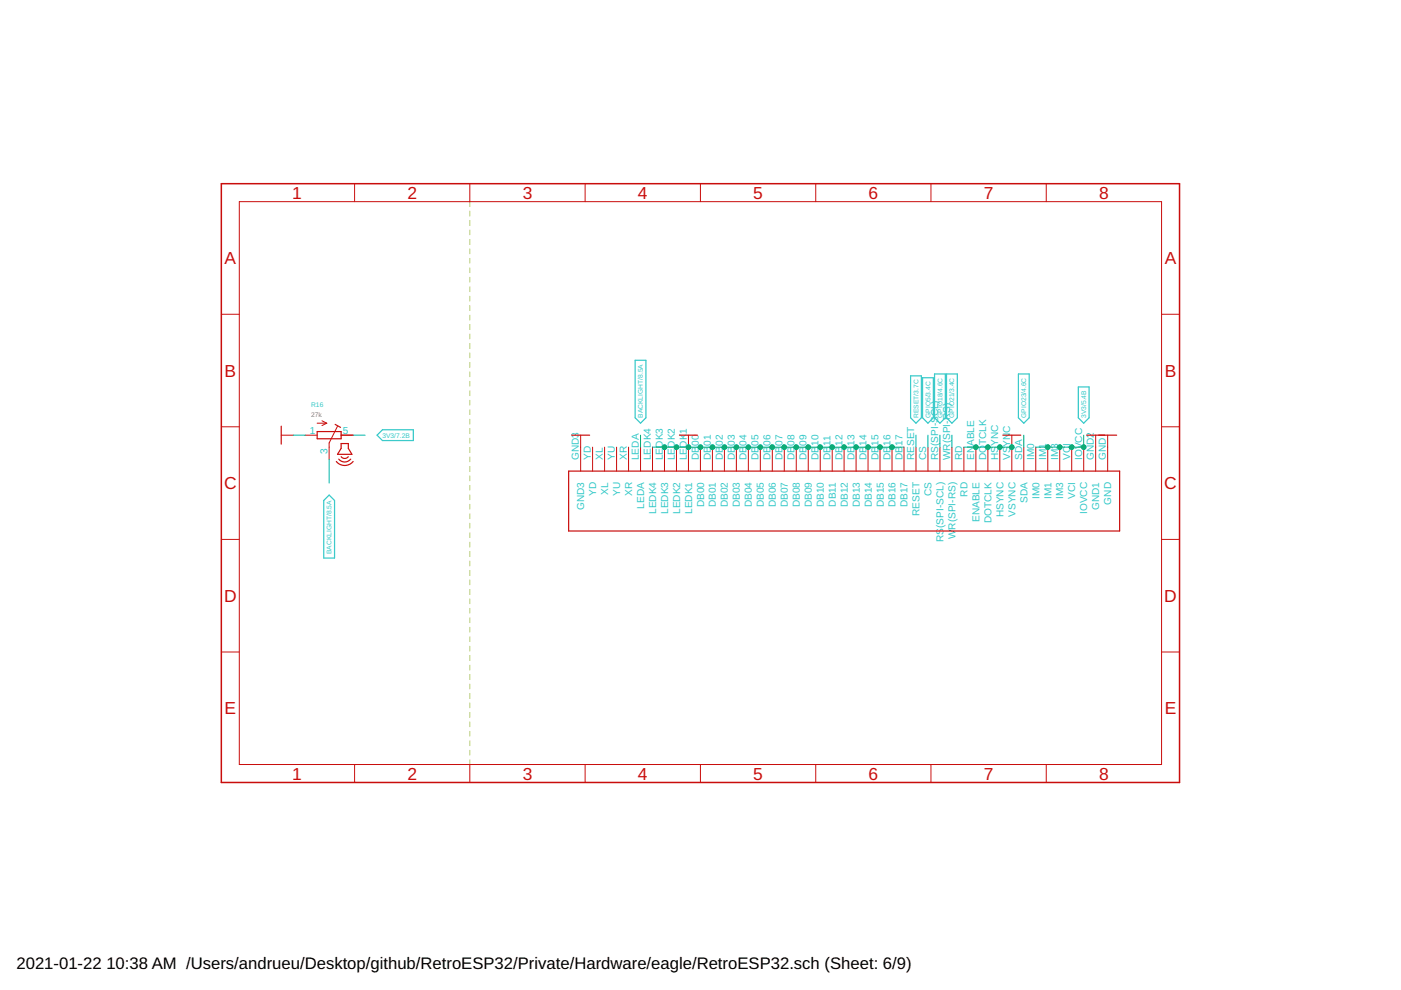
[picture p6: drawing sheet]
<svg xmlns="http://www.w3.org/2000/svg" width="297mm" height="210mm" viewBox="0 0 297 210" stroke-linecap="round" stroke-linejoin="round" font-family="sans-serif">
<g fill="none" stroke="#afd134" stroke-width=".21">
<path d="M99.6 42.8v1M99.6 44.8v1M99.6 46.8v1M99.6 48.8v1M99.6 50.8v1M99.6 52.8v1M99.6 54.8v1M99.6 56.8v1M99.6 58.8v1M99.6 60.8v1M99.6 62.8v1M99.6 64.8v1"/>
<path d="M99.6 66.8v1M99.6 68.8v1M99.6 70.8v1M99.6 72.9v1M99.6 74.8v1.1M99.6 76.9v1M99.6 78.9v1M99.6 80.9v1M99.6 82.9v1M99.6 84.9v1M99.6 86.9v1M99.6 88.9v1"/>
<path d="M99.6 90.9v1M99.6 92.9v1M99.6 94.9v1M99.6 96.9v1M99.6 98.9v1M99.6 100.9v1M99.6 102.9v1M99.6 104.9v1M99.6 106.9v1M99.6 108.9v1.1M99.6 111v1M99.6 113v1"/>
<path d="M99.6 115v1M99.6 117v1M99.6 119v1M99.6 121v1M99.6 123v1M99.6 125v1M99.6 127v1M99.6 129v1M99.6 131v1M99.6 133v1M99.6 135v1M99.6 137v1"/>
<path d="M99.6 139v1M99.6 141v1M99.6 143v1M99.6 145.1v.9M99.6 147v1.1M99.6 149.1v1M99.6 151.1v1M99.6 153.1v1M99.6 155.1v1M99.6 157.1v1M99.6 159.1v1M99.6 161.1v1"/>
</g>
<path d="M134.7 76.4h2.2v12.2l-1.1 1.1-1.1-1.1zM193.1 79.7h2.2v8.9l-1.1 1.1-1.1-1.1zM198.1 79.3h2.3v9.3l-1.1 1.1-1.2-1.1zM200.7 79.3h2.3v9.3l-1.2 1.1-1.1-1.1zM215.9 79.3h2.3v9.3l-1.1 1.1-1.2-1.1zM79.9 92.3l1.2-1.2h6.5v2.3h-6.5zM195.6 80.1h2.3v8.5l-1.2 1.1-1.1-1.1zM228.6 82h2.3v6.6l-1.1 1.1-1.2-1.1zM69.8 105l1.1 1.1v12.2h-2.3v-12.2z" fill="none" stroke="#32c8c8" stroke-width=".25"/>
<path d="M46.9 38.9h203.2v127h-203.2z" fill="none" stroke="#c90d0c" stroke-width=".32"/>
<g fill="none" stroke="#c90d0c" stroke-width=".21">
<path d="M75.2 38.9v3.9M99.6 38.9v3.9M124.1 38.9v3.9M148.5 38.9v3.9M173 38.9v3.9M197.4 38.9v3.9M221.8 38.9v3.9M50.7 42.8h195.6v119.3h-195.6zM46.9 66.6h3.8M246.3 66.6h3.8M46.9 90.5h3.8M59.6 92.3h2.6"/>
<path d="M64.7 92.3h2.5M67.2 89.7h2.1M68.3 89.2l1 .5M69.3 89.7l-1 .5M71.5 90.4l-1.7 3.5v3.4M72.3 92.3h2.6M123.1 92.3v7.6M125.6 94.8v5.1M128.2 94.8v5.1M130.7 94.8v5.1M133.3 94.8v5.1M135.8 94.8v5.1"/>
<path d="M138.3 94.8v5.1M140.9 94.8v5.1M143.4 94.8v5.1M146 92.3v7.6M148.5 94.8v5.1M151 94.8v5.1M153.6 94.8v5.1M156.1 94.8v5.1M158.7 94.8v5.1M161.2 94.8v5.1M163.7 94.8v5.1M166.3 94.8v5.1"/>
<path d="M168.8 94.8v5.1M171.4 94.8v5.1M173.9 94.8v5.1M176.4 94.8v5.1M179 94.8v5.1M181.5 94.8v5.1M184 94.8v5.1M186.6 94.8v5.1M189.1 94.8v5.1M191.7 94.8v5.1M194.2 94.8v5.1M196.7 94.8v5.1"/>
<path d="M199.3 94.8v5.1M201.8 94.8v5.1M204.4 94.8v5.1M206.9 94.8v5.1M209.4 94.8v5.1M212 94.8v5.1M214.5 92.3v7.6M217.1 94.8v5.1M219.6 94.8v5.1M222.1 94.8v5.1M224.7 94.8v5.1M227.2 94.8v5.1"/>
<path d="M229.8 94.8v5.1M232.3 92.3v7.6M234.8 92.3v7.6M246.3 90.5h3.8M46.9 114.4h3.8M246.3 114.4h3.8M46.9 138.2h3.8M246.3 138.2h3.8M75.2 162.1v3.8M99.6 162.1v3.8M124.1 162.1v3.8M148.5 162.1v3.8"/>
<path d="M173 162.1v3.8M197.4 162.1v3.8M221.8 162.1v3.8"/>
</g>
<path d="M59.6 90.4v3.8M67.2 91.5h5.1v1.5h-5.1zM71.1 90l1.1 .6M71.3 97.9a2.29 2.29 0 0 0 3.6 0M71.8 97.3a1.62 1.62 0 0 0 2.6 0M72.3 96.8l.7 .4 .4-.1 .5-.3M72.3 94h1.6v1.1l.7 1.2h-3l.7-1.2zM120.6 99.9h116.8v12.7h-116.8zM121.2 92.3h3.8M144.1 92.3h3.8M212.6 92.3h3.8M230.4 92.3h6.3" fill="none" stroke="#c90d0c" stroke-width=".25"/>
<path d="M62.2 92.3h2.5M69.8 97.3v5.1M74.9 92.3h2.5M135.8 92.3v2.5M138.3 94.8h53.4M194.2 92.3v2.5M196.7 92.3v2.5M199.3 92.3v2.5M201.8 92.3v2.5M204.4 94.8h10.1M217.1 92.3v2.5M229.8 92.3v2.5h-10.2" fill="none" stroke="#0dab76" stroke-width=".21"/>
<g fill="#0dab76" stroke="#0dab76" stroke-width=".21">
<circle cx="146" cy="94.8" r=".51"/>
<circle cx="140.9" cy="94.8" r=".51"/>
<circle cx="143.4" cy="94.8" r=".51"/>
<circle cx="189.1" cy="94.8" r=".51"/>
<circle cx="186.6" cy="94.8" r=".51"/>
<circle cx="184" cy="94.8" r=".51"/>
<circle cx="181.5" cy="94.8" r=".51"/>
<circle cx="179" cy="94.8" r=".51"/>
<circle cx="176.4" cy="94.8" r=".51"/>
<circle cx="173.9" cy="94.8" r=".51"/>
<circle cx="171.4" cy="94.8" r=".51"/>
<circle cx="168.8" cy="94.8" r=".51"/>
<circle cx="166.3" cy="94.8" r=".51"/>
<circle cx="163.7" cy="94.8" r=".51"/>
<circle cx="161.2" cy="94.8" r=".51"/>
<circle cx="158.7" cy="94.8" r=".51"/>
<circle cx="156.1" cy="94.8" r=".51"/>
<circle cx="153.6" cy="94.8" r=".51"/>
<circle cx="151" cy="94.8" r=".51"/>
<circle cx="148.5" cy="94.8" r=".51"/>
<circle cx="206.9" cy="94.8" r=".51"/>
<circle cx="209.4" cy="94.8" r=".51"/>
<circle cx="212" cy="94.8" r=".51"/>
<circle cx="214.5" cy="94.8" r=".51"/>
<circle cx="227.2" cy="94.8" r=".51"/>
<circle cx="224.7" cy="94.8" r=".51"/>
<circle cx="222.1" cy="94.8" r=".51"/>
<circle cx="229.8" cy="94.8" r=".51"/>
</g>
<g font-size="3.7" fill="#c90d0c">
<text x="61.9" y="42.1">1</text>
<text x="86.4" y="42.1">2</text>
<text x="110.8" y="42.1">3</text>
<text x="135.3" y="42.1">4</text>
<text x="159.7" y="42.1">5</text>
<text x="184.1" y="42.1">6</text>
<text x="208.6" y="42.1">7</text>
<text x="233" y="42.1">8</text>
<text x="47.6" y="56">A</text>
<text x="246.9" y="56">A</text>
<text x="47.6" y="79.9">B</text>
<text x="246.9" y="79.9">B</text>
<text x="47.5" y="103.7">C</text>
<text x="246.8" y="103.7">C</text>
<text x="47.5" y="127.6">D</text>
<text x="246.8" y="127.6">D</text>
<text x="47.6" y="151.5">E</text>
<text x="246.9" y="151.5">E</text>
<text x="61.9" y="165.3">1</text>
<text x="86.4" y="165.3">2</text>
<text x="110.8" y="165.3">3</text>
<text x="135.3" y="165.3">4</text>
<text x="159.7" y="165.3">5</text>
<text x="184.1" y="165.3">6</text>
<text x="208.6" y="165.3">7</text>
<text x="233" y="165.3">8</text>
</g>
<g font-size="3.5">
<text x="3.5" y="205.4">2021-01-22</text>
<text x="22.6" y="205.4">10:38 AM /Users/andrueu/Desktop/github/RetroESP32/Private/Hardware/eagle/RetroESP32.sch (Sheet: 6/9)</text>
</g>
<g font-size="2.1" fill="#32c8c8">
<text x="65.7" y="91.9">1</text>
<text x="72.7" y="91.9">5</text>
<text x="145.6" y="92" transform="rotate(-90 145.6 92)">1</text>
<text x="148.1" y="94.6" transform="rotate(-90 148.1 94.6)">00</text>
<text x="150.7" y="94.6" transform="rotate(-90 150.7 94.6)">01</text>
<text x="153.2" y="94.6" transform="rotate(-90 153.2 94.6)">02</text>
<text x="155.8" y="94.6" transform="rotate(-90 155.8 94.6)">03</text>
<text x="158.3" y="94.6" transform="rotate(-90 158.3 94.6)">04</text>
<text x="160.8" y="94.6" transform="rotate(-90 160.8 94.6)">05</text>
<text x="163.4" y="94.6" transform="rotate(-90 163.4 94.6)">06</text>
<text x="165.9" y="94.6" transform="rotate(-90 165.9 94.6)">07</text>
<text x="168.5" y="94.6" transform="rotate(-90 168.5 94.6)">08</text>
<text x="171" y="94.6" transform="rotate(-90 171 94.6)">09</text>
<text x="173.5" y="94.6" transform="rotate(-90 173.5 94.6)">10</text>
<text x="176.1" y="94.6" transform="rotate(-90 176.1 94.6)">11</text>
<text x="178.6" y="94.6" transform="rotate(-90 178.6 94.6)">12</text>
<text x="181.2" y="94.6" transform="rotate(-90 181.2 94.6)">13</text>
<text x="183.7" y="94.6" transform="rotate(-90 183.7 94.6)">14</text>
<text x="186.2" y="94.6" transform="rotate(-90 186.2 94.6)">15</text>
<text x="188.8" y="94.6" transform="rotate(-90 188.8 94.6)">16</text>
<text x="191.3" y="94.6" transform="rotate(-90 191.3 94.6)">17</text>
<text x="206.6" y="94.6" transform="rotate(-90 206.6 94.6)">ABLE</text>
<text x="209.1" y="94.3" transform="rotate(-90 209.1 94.3)">TCLK</text>
<text x="211.6" y="94.6" transform="rotate(-90 211.6 94.6)">YNC</text>
<text x="214.2" y="94.7" transform="rotate(-90 214.2 94.7)">YN</text>
<text x="214.2" y="91.7" transform="rotate(-90 214.2 91.7)">C</text>
<text x="226.9" y="94.6" transform="rotate(-90 226.9 94.6)">I</text>
<text x="69.4" y="96.4" transform="rotate(-90 69.4 96.4)">3</text>
<text x="122.8" y="97.6" transform="rotate(-90 122.8 97.6)">GND3</text>
<text x="125.3" y="97.6" transform="rotate(-90 125.3 97.6)">YD</text>
<text x="127.8" y="97.6" transform="rotate(-90 127.8 97.6)">XL</text>
<text x="130.4" y="97.6" transform="rotate(-90 130.4 97.6)">YU</text>
<text x="132.9" y="97.6" transform="rotate(-90 132.9 97.6)">XR</text>
<text x="135.4" y="97.6" transform="rotate(-90 135.4 97.6)">LEDA</text>
<text x="138" y="97.6" transform="rotate(-90 138 97.6)">LEDK4</text>
<text x="140.5" y="97.6" transform="rotate(-90 140.5 97.6)">LEDK3</text>
<text x="143.1" y="97.6" transform="rotate(-90 143.1 97.6)">LEDK2</text>
<text x="145.6" y="97.6" transform="rotate(-90 145.6 97.6)">LEDK</text>
<text x="148.1" y="97.6" transform="rotate(-90 148.1 97.6)">DB</text>
<text x="150.7" y="97.6" transform="rotate(-90 150.7 97.6)">DB</text>
<text x="153.2" y="97.6" transform="rotate(-90 153.2 97.6)">DB</text>
<text x="155.8" y="97.6" transform="rotate(-90 155.8 97.6)">DB</text>
<text x="158.3" y="97.6" transform="rotate(-90 158.3 97.6)">DB</text>
<text x="160.8" y="97.6" transform="rotate(-90 160.8 97.6)">DB</text>
<text x="163.4" y="97.6" transform="rotate(-90 163.4 97.6)">DB</text>
<text x="165.9" y="97.6" transform="rotate(-90 165.9 97.6)">DB</text>
<text x="168.5" y="97.6" transform="rotate(-90 168.5 97.6)">DB</text>
<text x="171" y="97.6" transform="rotate(-90 171 97.6)">DB</text>
<text x="173.5" y="97.6" transform="rotate(-90 173.5 97.6)">DB</text>
<text x="176.1" y="97.6" transform="rotate(-90 176.1 97.6)">DB</text>
<text x="178.6" y="97.6" transform="rotate(-90 178.6 97.6)">DB</text>
<text x="181.2" y="97.6" transform="rotate(-90 181.2 97.6)">DB</text>
<text x="183.7" y="97.6" transform="rotate(-90 183.7 97.6)">DB</text>
<text x="186.2" y="97.6" transform="rotate(-90 186.2 97.6)">DB</text>
<text x="188.8" y="97.6" transform="rotate(-90 188.8 97.6)">DB</text>
<text x="191.3" y="97.6" transform="rotate(-90 191.3 97.6)">DB</text>
<text x="193.9" y="97.6" transform="rotate(-90 193.9 97.6)">RESET</text>
<text x="196.4" y="97.6" transform="rotate(-90 196.4 97.6)">CS</text>
<text x="198.9" y="97.6" transform="rotate(-90 198.9 97.6)">RS(SPI-SCL)</text>
<text x="201.5" y="97.6" transform="rotate(-90 201.5 97.6)">WR(SPI-RS)</text>
<text x="204" y="97.6" transform="rotate(-90 204 97.6)">RD</text>
<text x="206.6" y="97.6" transform="rotate(-90 206.6 97.6)">EN</text>
<text x="209.1" y="97.6" transform="rotate(-90 209.1 97.6)">DO</text>
<text x="211.6" y="97.6" transform="rotate(-90 211.6 97.6)">HS</text>
<text x="214.2" y="97.6" transform="rotate(-90 214.2 97.6)">VS</text>
<text x="216.7" y="97.6" transform="rotate(-90 216.7 97.6)">SDA</text>
<text x="219.2" y="97.6" transform="rotate(-90 219.2 97.6)">IM0</text>
<text x="221.8" y="97.6" transform="rotate(-90 221.8 97.6)">IM1</text>
<text x="224.3" y="97.6" transform="rotate(-90 224.3 97.6)">IM3</text>
<text x="226.9" y="97.6" transform="rotate(-90 226.9 97.6)">VC</text>
<text x="229.4" y="97.6" transform="rotate(-90 229.4 97.6)">IOVCC</text>
<text x="231.9" y="97.6" transform="rotate(-90 231.9 97.6)">GND2</text>
<text x="234.5" y="97.6" transform="rotate(-90 234.5 97.6)">GND</text>
<text x="126.4" y="105.2" transform="rotate(-90 126.4 105.2)">YD</text>
<text x="128.9" y="104.9" transform="rotate(-90 128.9 104.9)">XL</text>
<text x="131.5" y="105.2" transform="rotate(-90 131.5 105.2)">YU</text>
<text x="134" y="105.2" transform="rotate(-90 134 105.2)">XR</text>
<text x="136.6" y="107.8" transform="rotate(-90 136.6 107.8)">LEDA</text>
<text x="149.3" y="107.6" transform="rotate(-90 149.3 107.6)">DB00</text>
<text x="151.8" y="107.6" transform="rotate(-90 151.8 107.6)">DB01</text>
<text x="154.3" y="107.6" transform="rotate(-90 154.3 107.6)">DB02</text>
<text x="156.9" y="107.6" transform="rotate(-90 156.9 107.6)">DB03</text>
<text x="159.4" y="107.6" transform="rotate(-90 159.4 107.6)">DB04</text>
<text x="162" y="107.6" transform="rotate(-90 162 107.6)">DB05</text>
<text x="164.5" y="107.6" transform="rotate(-90 164.5 107.6)">DB06</text>
<text x="167" y="107.6" transform="rotate(-90 167 107.6)">DB07</text>
<text x="169.6" y="107.6" transform="rotate(-90 169.6 107.6)">DB08</text>
<text x="172.1" y="107.6" transform="rotate(-90 172.1 107.6)">DB09</text>
<text x="174.7" y="107.6" transform="rotate(-90 174.7 107.6)">DB10</text>
<text x="177.2" y="107.4" transform="rotate(-90 177.2 107.4)">DB11</text>
<text x="179.7" y="107.6" transform="rotate(-90 179.7 107.6)">DB12</text>
<text x="182.3" y="107.6" transform="rotate(-90 182.3 107.6)">DB13</text>
<text x="184.8" y="107.6" transform="rotate(-90 184.8 107.6)">DB14</text>
<text x="187.4" y="107.6" transform="rotate(-90 187.4 107.6)">DB15</text>
<text x="189.9" y="107.6" transform="rotate(-90 189.9 107.6)">DB16</text>
<text x="192.4" y="107.6" transform="rotate(-90 192.4 107.6)">DB17</text>
<text x="197.5" y="105.2" transform="rotate(-90 197.5 105.2)">CS</text>
<text x="205.1" y="105.3" transform="rotate(-90 205.1 105.3)">RD</text>
<text x="217.8" y="106.6" transform="rotate(-90 217.8 106.6)">SDA</text>
<text x="220.4" y="105.8" transform="rotate(-90 220.4 105.8)">IM0</text>
<text x="222.9" y="105.8" transform="rotate(-90 222.9 105.8)">IM1</text>
<text x="225.4" y="105.8" transform="rotate(-90 225.4 105.8)">IM3</text>
<text x="228" y="105.8" transform="rotate(-90 228 105.8)">VCI</text>
<text x="235.6" y="107" transform="rotate(-90 235.6 107)">GND</text>
<text x="123.9" y="108.2" transform="rotate(-90 123.9 108.2)">GND3</text>
<text x="139.1" y="109" transform="rotate(-90 139.1 109)">LEDK4</text>
<text x="141.6" y="109" transform="rotate(-90 141.6 109)">LEDK3</text>
<text x="144.2" y="109" transform="rotate(-90 144.2 109)">LEDK2</text>
<text x="146.7" y="109" transform="rotate(-90 146.7 109)">LEDK1</text>
<text x="195" y="109.4" transform="rotate(-90 195 109.4)">RESET</text>
<text x="200.1" y="112" transform="rotate(-90 200.1 112)">(SPI-SCL)</text>
<text x="202.6" y="112.3" transform="rotate(-90 202.6 112.3)">R(SPI-RS)</text>
<text x="207.7" y="110.7" transform="rotate(-90 207.7 110.7)">ENABLE</text>
<text x="210.2" y="110.9" transform="rotate(-90 210.2 110.9)">DOTCLK</text>
<text x="212.7" y="109.7" transform="rotate(-90 212.7 109.7)">HSYNC</text>
<text x="215.3" y="109.6" transform="rotate(-90 215.3 109.6)">VSYNC</text>
<text x="230.5" y="109" transform="rotate(-90 230.5 109)">IOVCC</text>
<text x="233.1" y="108.2" transform="rotate(-90 233.1 108.2)">GND1</text>
<text x="200.1" y="114.9" transform="rotate(-90 200.1 114.9)">RS</text>
<text x="202.6" y="114.3" transform="rotate(-90 202.6 114.3)">W</text>
</g>
<text font-size="1.4" fill="#808080" x="66" y="88.5">27k</text>
<g font-size="1.4" fill="#32c8c8">
<text x="66" y="86.3">R16</text>
<text x="136.3" y="88.6" transform="rotate(-90 136.3 88.6)">BACKLIGHT/8.5A</text>
<text x="194.7" y="88.6" transform="rotate(-90 194.7 88.6)">RESET/3.7C</text>
<text x="197.3" y="88.6" transform="rotate(-90 197.3 88.6)">GPIO5/3.4C</text>
<text x="199.8" y="88.6" transform="rotate(-90 199.8 88.6)">GPIO18/4.6C</text>
<text x="202.3" y="88.6" transform="rotate(-90 202.3 88.6)">GPIO21/3.4C</text>
<text x="217.6" y="88.6" transform="rotate(-90 217.6 88.6)">GPIO23/4.6C</text>
<text x="230.3" y="88.6" transform="rotate(-90 230.3 88.6)">3V3/5.4B</text>
<text x="81.1" y="92.8">3V3/7.2B</text>
<text x="70.3" y="117.5" transform="rotate(-90 70.3 117.5)">BACKLIGHT/8.5A</text>
</g>
</svg>
